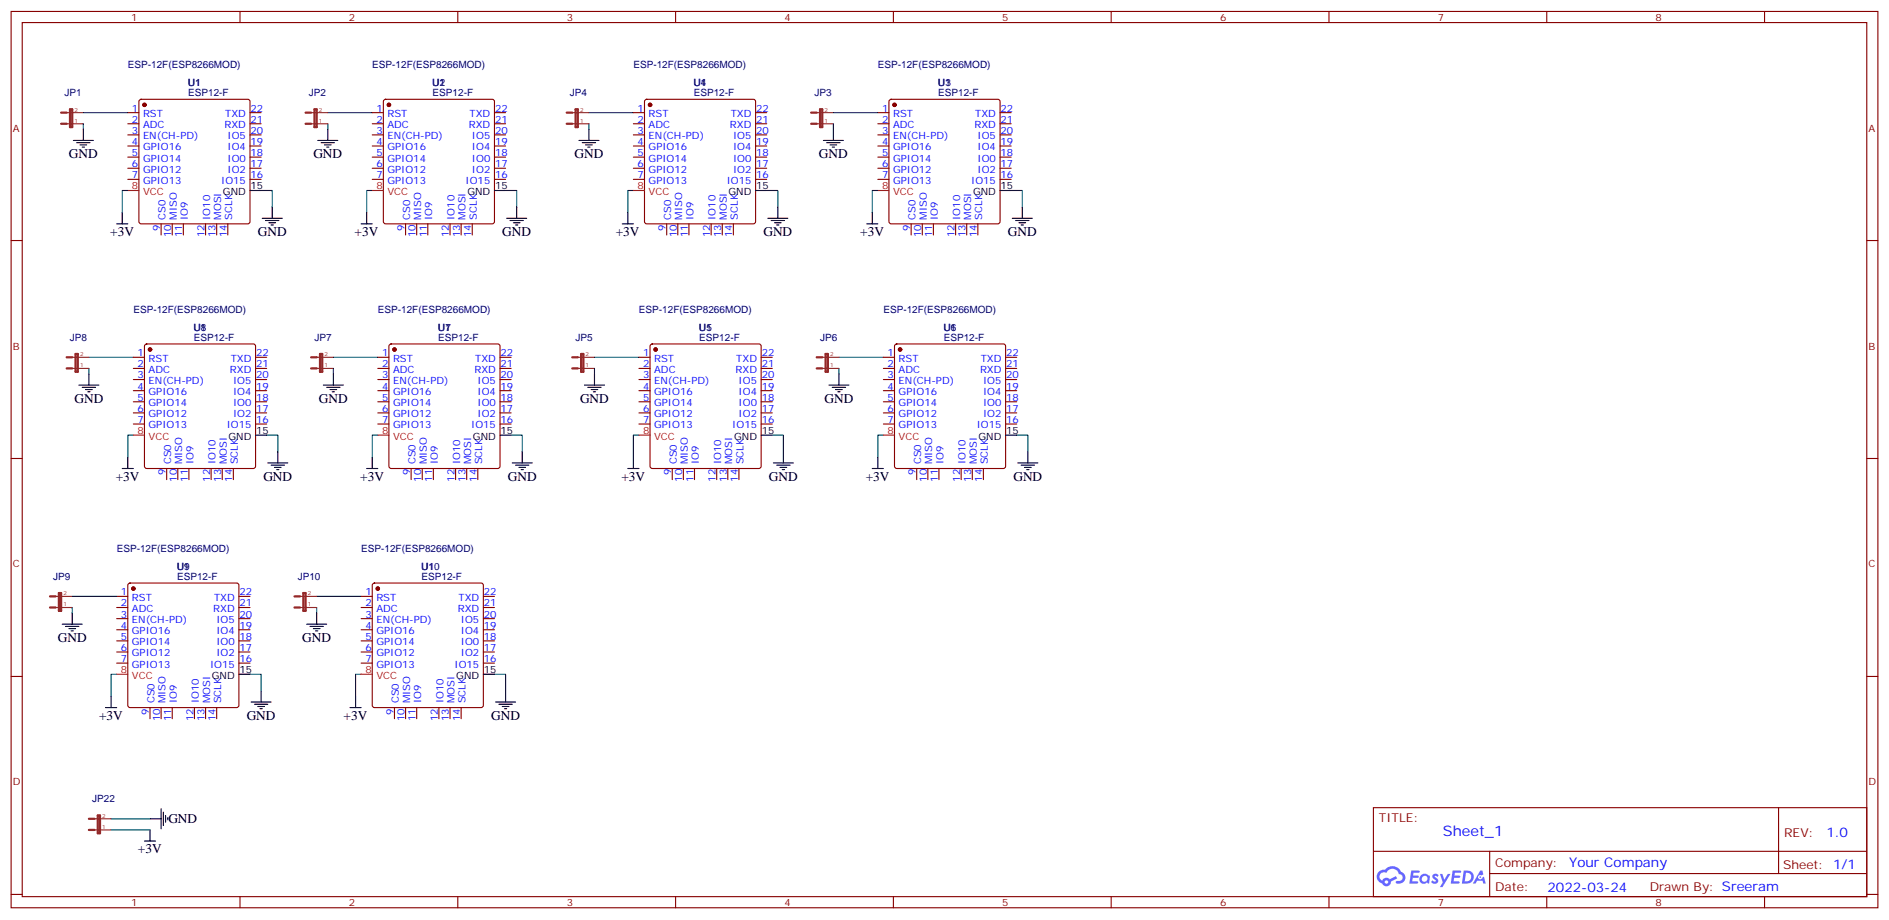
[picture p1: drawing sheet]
<svg xmlns="http://www.w3.org/2000/svg" width="600mm" height="292mm" viewBox="0 0 600 292" stroke-linecap="round" stroke-linejoin="round" font-family="sans-serif">
<g fill="none" stroke="#870000" stroke-width=".35">
<path d="M3.5 3.6h592.7v284.4h-592.7zM7.1 7.2h585.6v277.2h-585.6zM76.2 3.6v3.6M145.3 3.6v3.6M214.5 3.6v3.6M283.6 3.6v3.6M352.8 3.6v3.6M421.9 3.6v3.6M491.1 3.6v3.6M560.2 3.6v3.6M3.5 76.3h3.6M592.7 76.3h3.5"/>
<path d="M3.5 145.5h3.6M592.7 145.5h3.5M3.5 214.6h3.6M592.7 214.6h3.5M436 256.2h156.7v28.2h-156.7zM564.7 256.2v20.9M436.1 270.1h156.4M472.9 277.1h119.6M472.9 270.1v14.1M3.5 283.7h3.6M76.2 284.4v3.6M145.3 284.4v3.6"/>
<path d="M214.5 284.4v3.6M283.6 284.4v3.6M352.8 284.4v3.6M421.9 284.4v3.6M491.1 284.4v3.6M560.2 284.4v3.6M592.7 283.7h3.5"/>
</g>
<g fill="#5487ff">
<path d="M455 277.4a1.22 1.22 0 0 1 1.7 .3l-.3 .5a.47 .47 0 0 0-.4-.4 .47 .47 0 0 0-.5 .2l.2 .3a1.14 1.14 0 0 1 .7 1.7 1.14 1.14 0 0 1-1.9 0l-.2-.2 .5-.5 .7 .4a.29 .29 0 0 0 .4-.3 .29 .29 0 0 0-.3-.3 1.04 1.04 0 0 1-.6-1.7z"/>
<path d="M448 276.2h2.4l.3 .1-.1 .5-1.8 .1-.2 .9h1.6l.3 .3-.4 .4h-1.6l-.1 1.1h1.7l.2 .3-.2 .4h-2.7z"/>
<path d="M461.2 276.2l2.7 .1-.2 .5-1.8 .1-.1 .9h1.5l.3 .3-.4 .4h-1.5l-.2 1.1h1.7l.2 .3-.2 .4h-2.6z"/>
<path d="M469.9 276.2h.7l.3 1.2-.6 .3a.69 .69 0 0 0-1 .3 .69 .69 0 0 0 .5 1 .69 .69 0 0 0 .8-.7l.5-.2 .6 2.2h-.8l-.2-.9h-1.7l-.5 .9h-.9z"/>
<path d="M457.1 277.2h.8l.6 1.9 1.1-1.9h.9l-2.5 4.2h-.9l.9-1.5z"/>
<path d="M464.7 276.2l-.6 4.1h1.4a2.11 2.11 0 0 0 2.4-2.1 2.11 2.11 0 0 0-2.5-2zM465.4 276.9a1.43 1.43 0 0 1 1.7 1.6 1.43 1.43 0 0 1-2.1 1.1z"/>
<path d="M451 277.8a1.54 1.54 0 0 0-.1 2.1 1.54 1.54 0 0 0 2.2 .2l.6 .2 .3-2.3-.6-.3a1.49 1.49 0 0 0-2.4 .1zM451.3 278.8a.95 .95 0 0 1 1.9 0 .95 .95 0 0 1-1.9 0z"/>
<path d="M437.7 276.5a2.18 2.18 0 0 0 1.1 3.7 1.44 1.44 0 0 0 1.6 1 1.44 1.44 0 0 0 1.2-1.5l2-1-.4-.8-2 1a1.47 1.47 0 0 0-2.4 .5 1.39 1.39 0 0 1-.6-2 1.39 1.39 0 0 1 2-.5 2.12 2.12 0 0 1 2.1-1.3 2.12 2.12 0 0 1 1.9 1.7 1.14 1.14 0 0 1 1.1 1.4 1.14 1.14 0 0 1-1.7 .8 .43 .43 0 0 0-.5 .3 .43 .43 0 0 0 .4 .5 1.98 1.98 0 0 0 2.6-1.2 1.98 1.98 0 0 0-1.3-2.5 3.1 3.1 0 0 0-5.2-.7l-.9 .1zM439.6 279.8a.55 .55 0 0 1 1.1 0 .55 .55 0 0 1-1.1 0z"/>
<circle cx="470" cy="278.3" r=".26"/>
</g>
<g fill="#870000" stroke="#870000" stroke-width=".35">
<circle cx="45.9" cy="33.3" r=".53"/>
<circle cx="123.5" cy="33.3" r=".53"/>
<circle cx="284" cy="33.3" r=".53"/>
<circle cx="206.4" cy="33.3" r=".53"/>
<circle cx="208.1" cy="110.9" r=".53"/>
<circle cx="285.7" cy="110.9" r=".53"/>
<circle cx="125.2" cy="110.9" r=".53"/>
<circle cx="47.6" cy="110.9" r=".53"/>
<circle cx="42.3" cy="186.7" r=".53"/>
<circle cx="119.9" cy="186.7" r=".53"/>
</g>
<g fill="none" stroke="#870000" stroke-width=".35">
<path d="M40.6 35.7h3.5M40.6 39.3h3.5M44.3 31.7l.5-.2h33.9l.5 .2 .2 .5v38.1l-.3 .5-.4 .2h-33.9l-.5-.2-.2-.5v-38.1zM79.4 35.7h3.5M79.4 39.3h3.5M118.2 35.7h3.5M118.2 39.3h3.5M121.9 31.7l.5-.2h33.9l.5 .2 .2 .5v38.1l-.2 .5-.5 .2h-33.9l-.5-.2-.2-.5v-38.1zM157 35.7h3.5M157 39.3h3.5M201.1 35.7h3.5M201.1 39.3h3.5"/>
<path d="M204.8 31.7l.5-.2h33.9l.5 .2 .2 .5v38.1l-.2 .5-.5 .2h-33.9l-.5-.2-.2-.5v-38.1zM239.9 35.7h3.5M239.9 39.3h3.5M278.7 35.7h3.5M278.7 39.3h3.5M282.5 31.7l.4-.2h33.9l.5 .2 .2 .5v38.1l-.2 .5-.5 .2h-33.9l-.5-.2-.2-.5v-38.1zM317.5 35.7h3.5M317.5 39.3h3.5M40.6 42.8h3.5M40.6 46.3h3.5M40.6 49.8h3.5M40.6 53.4h3.5"/>
<path d="M40.6 56.9h3.5M79.4 42.8h3.5M79.4 46.3h3.5M79.4 49.8h3.5M79.4 53.4h3.5M79.4 56.9h3.5M118.2 42.8h3.5M118.2 46.3h3.5M118.2 49.8h3.5M118.2 53.4h3.5M118.2 56.9h3.5M157 42.8h3.5"/>
<path d="M157 46.3h3.5M157 49.8h3.5M157 53.4h3.5M157 56.9h3.5M201.1 42.8h3.5M201.1 46.3h3.5M201.1 49.8h3.5M201.1 53.4h3.5M201.1 56.9h3.5M239.9 42.8h3.5M239.9 46.3h3.5M239.9 49.8h3.5"/>
<path d="M239.9 53.4h3.5M239.9 56.9h3.5M278.7 42.8h3.5M278.7 46.3h3.5M278.7 49.8h3.5M278.7 53.4h3.5M278.7 56.9h3.5M317.5 42.8h3.5M317.5 46.3h3.5M317.5 49.8h3.5M317.5 53.4h3.5M317.5 56.9h3.5"/>
<path d="M51.2 71v3.5M54.7 71v3.5M58.2 71v3.5M65.3 71v3.5M68.8 71v3.5M72.3 71v3.5M128.8 71v3.5M132.3 71v3.5M135.8 71v3.5M142.9 71v3.5M146.4 71v3.5M149.9 71v3.5"/>
<path d="M211.7 71v3.5M215.2 71v3.5M218.7 71v3.5M225.8 71v3.5M229.3 71v3.5M232.8 71v3.5M289.3 71v3.5M292.8 71v3.5M296.3 71v3.5M303.4 71v3.5M306.9 71v3.5M310.4 71v3.5"/>
<path d="M42.3 113.3h3.6M42.3 116.9h3.6M46.1 109.3l.5-.2h33.8l.5 .2 .2 .5v38.1l-.2 .5-.5 .2h-33.8l-.5-.2-.2-.5v-38.1zM81.1 113.3h3.6M81.1 116.9h3.6M119.9 113.3h3.6M119.9 116.9h3.6M123.7 109.3l.5-.2h33.8l.5 .2 .2 .5v38.1l-.2 .5-.5 .2h-33.8l-.5-.2-.2-.5v-38.1zM158.7 113.3h3.6M158.7 116.9h3.6M202.8 113.3h3.6M202.8 116.9h3.6"/>
<path d="M206.6 109.3l.5-.2h33.8l.5 .2 .3 .5v38.1l-.3 .5-.5 .2h-33.8l-.5-.2-.2-.5v-38.1zM241.7 113.3h3.5M241.7 116.9h3.5M280.5 113.3h3.5M280.5 116.9h3.5M284.2 109.3l.5-.2h33.9l.5 .2 .2 .5v38.1l-.3 .5-.4 .2h-33.9l-.5-.2-.2-.5v-38.1zM319.3 113.3h3.5M319.3 116.9h3.5M42.3 120.4h3.6M42.3 123.9h3.6M42.3 127.5h3.6M42.3 131h3.6"/>
<path d="M42.3 134.5h3.6M81.1 120.4h3.6M81.1 123.9h3.6M81.1 127.5h3.6M81.1 131h3.6M81.1 134.5h3.6M119.9 120.4h3.6M119.9 123.9h3.6M119.9 127.5h3.6M119.9 131h3.6M119.9 134.5h3.6M158.7 120.4h3.6"/>
<path d="M158.7 123.9h3.6M158.7 127.5h3.6M158.7 131h3.6M158.7 134.5h3.6M202.8 120.4h3.6M202.8 123.9h3.6M202.8 127.5h3.6M202.8 131h3.6M202.8 134.5h3.6M241.7 120.4h3.5M241.7 123.9h3.5M241.7 127.5h3.5"/>
<path d="M241.7 131h3.5M241.7 134.5h3.5M280.5 120.4h3.5M280.5 123.9h3.5M280.5 127.5h3.5M280.5 131h3.5M280.5 134.5h3.5M319.3 120.4h3.5M319.3 123.9h3.5M319.3 127.5h3.5M319.3 131h3.5M319.3 134.5h3.5"/>
<path d="M52.9 148.6v3.6M56.4 148.6v3.6M60 148.6v3.6M67 148.6v3.6M70.6 148.6v3.6M74.1 148.6v3.6M130.5 148.6v3.6M134.1 148.6v3.6M137.6 148.6v3.6M144.6 148.6v3.6M148.2 148.6v3.6M151.7 148.6v3.6"/>
<path d="M213.4 148.6v3.6M217 148.6v3.6M220.5 148.6v3.6M227.5 148.6v3.6M231.1 148.6v3.6M234.6 148.6v3.6M291 148.6v3.6M294.6 148.6v3.6M298.1 148.6v3.6M305.2 148.6v3.6M308.7 148.6v3.6M312.2 148.6v3.6"/>
<path d="M37 189.2h3.6M37 192.7h3.6M37 196.3h3.6M37 199.8h3.6M40.8 185.2l.5-.2h33.8l.5 .2 .2 .5v38.1l-.2 .5-.5 .2h-33.8l-.5-.3-.2-.4v-38.1zM75.8 189.2h3.6M75.8 192.7h3.6M75.8 196.3h3.6M75.8 199.8h3.6M114.7 189.2h3.5M114.7 192.7h3.5M114.7 196.3h3.5"/>
<path d="M114.7 199.8h3.5M118.4 185.2l.5-.2h33.9l.5 .2 .2 .5v38.1l-.3 .5-.4 .2h-33.9l-.5-.3-.2-.4v-38.1zM153.5 189.2h3.5M153.5 192.7h3.5M153.5 196.3h3.5M153.5 199.8h3.5M37 203.3h3.6M37 206.8h3.6M37 210.4h3.6M75.8 203.3h3.6M75.8 206.8h3.6M75.8 210.4h3.6"/>
<path d="M114.7 203.3h3.5M114.7 206.8h3.5M114.7 210.4h3.5M153.5 203.3h3.5M153.5 206.8h3.5M153.5 210.4h3.5M47.6 224.5v3.5M51.2 224.5v3.5M54.7 224.5v3.5M61.7 224.5v3.5M65.3 224.5v3.5M68.8 224.5v3.5"/>
<path d="M125.2 224.5v3.5M128.8 224.5v3.5M132.3 224.5v3.5M139.3 224.5v3.5M142.9 224.5v3.5M146.4 224.5v3.5"/>
</g>
<path d="M40.6 60.4h3.5M118.2 60.4h3.5M201.1 60.4h3.5M278.7 60.4h3.5M42.3 138h3.6M119.9 138h3.6M202.8 138h3.6M280.5 138h3.5M37 213.9h3.6M114.7 213.9h3.5" fill="none" stroke="#f00" stroke-width=".35"/>
<g fill="none" stroke="#000" stroke-width=".35">
<path d="M23.3 44.6h6.3M24.3 45.3h4.3M25.4 46h2.1M26.1 46.7h.7M26.5 41v3.6M100.9 44.6h6.3M102 45.3h4.2M103 46h2.1M103.7 46.7h.7M104.1 41v3.6M183.8 44.6h6.3M184.9 45.3h4.2"/>
<path d="M185.9 46h2.1M186.6 46.7h.7M187 41v3.6M261.4 44.6h6.4M262.5 45.3h4.2M263.5 46h2.1M264.2 46.7h.7M264.6 41v3.6M37 71h3.6M38.8 67.5v3.5M79.4 60.4h3.5M83.3 69.3h6.3"/>
<path d="M84.3 70h4.2M85.4 70.7h2.1M86.1 71.4h.7M86.4 65.7v3.6M114.7 71h3.5M116.4 67.5v3.5M157 60.4h3.5M160.9 69.3h6.3M161.9 70h4.3M163 70.7h2.1M163.7 71.4h.7M164 65.7v3.6"/>
<path d="M197.6 71h3.5M199.3 67.5v3.5M239.9 60.4h3.5M243.8 69.3h6.3M244.8 70h4.3M245.9 70.7h2.1M246.6 71.4h.7M246.9 65.7v3.6M275.2 71h3.5M276.9 67.5v3.5M317.5 60.4h3.5M321.4 69.3h6.3"/>
<path d="M322.4 70h4.3M323.5 70.7h2.1M324.2 71.4h.7M324.6 65.7v3.6M28.2 118.6v3.6M105.8 118.6v3.6M188.7 118.6v3.6M266.3 118.6v3.6M25 122.2h6.4M26.1 122.9h4.2M27.2 123.6h2.1M27.9 124.3h.7"/>
<path d="M81.1 138h3.6M102.7 122.2h6.3M103.7 122.9h4.2M104.8 123.6h2.1M105.5 124.3h.7M158.7 138h3.6M185.6 122.2h6.3M186.6 122.9h4.3M187.7 123.6h2.1M188.4 124.3h.7M241.7 138h3.5M263.2 122.2h6.3"/>
<path d="M264.2 122.9h4.3M265.3 123.6h2.1M266 124.3h.7M319.3 138h3.5M38.8 148.6h3.5M40.6 145.1v3.5M85 146.9h6.4M86.1 147.6h4.2M87.1 148.3h2.2M87.8 149h.7M88.2 143.3v3.6M116.4 148.6h3.5"/>
<path d="M118.2 145.1v3.5M162.6 146.9h6.4M163.7 147.6h4.2M164.7 148.3h2.2M165.5 149h.7M165.8 143.3v3.6M199.3 148.6h3.5M201.1 145.1v3.5M245.5 146.9h6.4M246.6 147.6h4.2M247.6 148.3h2.2M248.4 149h.7"/>
<path d="M248.7 143.3v3.6M276.9 148.6h3.6M278.7 145.1v3.5M323.1 146.9h6.4M324.2 147.6h4.2M325.3 148.3h2.1M326 149h.7M326.3 143.3v3.6M19.8 198h6.3M20.8 198.7h4.2M21.9 199.4h2.1M22.9 194.5v3.5"/>
<path d="M97.4 198h6.3M98.4 198.7h4.3M99.5 199.4h2.1M100.5 194.5v3.5M22.6 200.1h.7M75.8 213.9h3.6M82.9 219.2v3.5M100.2 200.1h.7M153.5 213.9h3.5M160.5 219.2v3.5M33.5 224.5h3.5M35.3 220.9v3.6"/>
<path d="M79.7 222.7h6.4M80.8 223.4h4.2M81.8 224.1h2.2M82.5 224.8h.8M111.1 224.5h3.6M112.9 220.9v3.6M157.3 222.7h6.4M158.4 223.4h4.2M159.5 224.1h2.1M160.2 224.8h.7M47.6 259.8h3.6M51.2 256.6v6.3"/>
<path d="M51.9 257.6v4.3M52.6 258.7v2.1M53.3 259.4v.7M45.9 266.8h3.5M47.6 263.3v3.5"/>
</g>
<g fill="none" stroke="#008700" stroke-width=".35">
<path d="M26.5 35.7h14.1M26.5 39.3v1.7M104.1 35.7h14.1M104.1 39.3v1.7M187 35.7h14.1M187 39.3v1.7M264.6 35.7h14.1M264.6 39.3v1.7M40.6 60.4h-1.8v7.1M82.9 60.4h3.5v5.3M118.2 60.4h-1.8v7.1M160.5 60.4h3.5v5.3"/>
<path d="M201.1 60.4h-1.8v7.1M243.4 60.4h3.5v5.3M278.7 60.4h-1.8v7.1M321 60.4h3.6v5.3M28.2 113.3h14.1M28.2 116.9v1.7M105.8 113.3h14.1M105.8 116.9v1.7M188.7 113.3h14.1M188.7 116.9v1.7M266.3 113.3h14.2M266.3 116.9v1.7"/>
<path d="M42.3 138h-1.7v7.1M84.7 138h3.5v5.3M119.9 138h-1.7v7.1M162.3 138h3.5v5.3M202.8 138h-1.7v7.1M245.2 138h3.5v5.3M280.5 138h-1.8v7.1M322.8 138h3.5v5.3M22.9 189.2h14.1M22.9 192.7v1.8M100.5 189.2h14.2M100.5 192.7v1.8"/>
<path d="M37 213.9h-1.7v7M79.4 213.9h3.5v5.3M114.7 213.9h-1.8v7M157 213.9h3.5v5.3M35.3 259.8h12.3M35.3 263.3h12.3"/>
</g>
<g fill="none" stroke="#8c2424" stroke-width=".35">
<path d="M21.2 39.3h5.3M21.2 35.7h5.3M98.8 39.3h5.3M98.8 35.7h5.3M181.7 39.3h5.3M181.7 35.7h5.3M259.3 39.3h5.3M259.3 35.7h5.3M22.9 116.9h5.3M22.9 113.3h5.3M100.5 116.9h5.3M100.5 113.3h5.3"/>
<path d="M183.4 116.9h5.3M183.4 113.3h5.3M261.1 116.9h5.2M261.1 113.3h5.2M17.6 192.7h5.3M17.6 189.2h5.3M95.2 192.7h5.3M95.2 189.2h5.3M30 259.8h5.3M30 263.3h5.3"/>
</g>
<g fill="none" stroke="#8c2424" stroke-width=".71">
<path d="M19.4 39.3h1.8M19.4 35.7h1.8M22.2 34.7h.7v5.6h-.7zM97 39.3h1.8M97 35.7h1.8M99.8 34.7h.7v5.6h-.7zM179.9 39.3h1.8M179.9 35.7h1.8M182.7 34.7h.7v5.6h-.7zM257.5 39.3h1.8M257.5 35.7h1.8M260.3 34.7h.8v5.6h-.8z"/>
<path d="M21.2 116.9h1.7M21.2 113.3h1.7M24 112.3h.7v5.6h-.7zM98.8 116.9h1.7M98.8 113.3h1.7M101.6 112.3h.7v5.6h-.7zM181.7 116.9h1.7M181.7 113.3h1.7M184.5 112.3h.7v5.6h-.7zM259.3 116.9h1.8M259.3 113.3h1.8M262.1 112.3h.7v5.6h-.7z"/>
<path d="M15.9 192.7h1.7M15.9 189.2h1.7M18.7 188.1h.7v5.7h-.7zM93.5 192.7h1.7M93.5 189.2h1.7M96.3 188.1h.7v5.7h-.7zM28.2 259.8h1.8M31 258.7h.7v5.6h-.7zM28.2 263.3h1.8"/>
</g>
<text font-size="4.6" fill="#00f" x="458.1" y="265.3">Sheet_1</text>
<g font-size="4.2">
<text x="21.9" y="50.2">GND</text>
<text x="99.5" y="50.2">GND</text>
<text x="182.4" y="50.2">GND</text>
<text x="260" y="50.2">GND</text>
<text x="35" y="75">+3V</text>
<text x="81.8" y="74.9">GND</text>
<text x="112.6" y="75">+3V</text>
<text x="159.5" y="74.9">GND</text>
<text x="195.5" y="75">+3V</text>
<text x="242.4" y="74.9">GND</text>
<text x="273.1" y="75">+3V</text>
<text x="320" y="74.9">GND</text>
<text x="23.6" y="127.8">GND</text>
<text x="101.2" y="127.8">GND</text>
<text x="184.1" y="127.8">GND</text>
<text x="261.8" y="127.8">GND</text>
<text x="36.7" y="152.6">+3V</text>
<text x="83.6" y="152.5">GND</text>
<text x="114.4" y="152.6">+3V</text>
<text x="161.2" y="152.5">GND</text>
<text x="197.3" y="152.6">+3V</text>
<text x="244.1" y="152.5">GND</text>
<text x="274.9" y="152.6">+3V</text>
<text x="321.7" y="152.5">GND</text>
<text x="18.3" y="203.7">GND</text>
<text x="96" y="203.7">GND</text>
<text x="31.5" y="228.4">+3V</text>
<text x="78.3" y="228.4">GND</text>
<text x="109.1" y="228.4">+3V</text>
<text x="155.9" y="228.4">GND</text>
<text x="53.4" y="261.2">GND</text>
<text x="43.8" y="270.7">+3V</text>
</g>
<g font-size="4.2" fill="#00f">
<text x="579.8" y="265.5">1.0</text>
<text x="498.2" y="275">Your Company</text>
<text x="491.3" y="282.9">2022-03-24</text>
</g>
<g font-size="3.9" fill="#800">
<text x="437.8" y="260.8">TITLE:</text>
<text x="566.4" y="265.5">REV:</text>
<text x="474.7" y="275">Company:</text>
<text x="566.1" y="275.6">Sheet: 1/1</text>
<text x="474.7" y="282.7">Date:</text>
<text x="523.7" y="282.8">Drawn By: Sreeram</text>
</g>
<g font-size="3.2" fill="#800">
<text x="41.6" y="6.6">1</text>
<text x="110.8" y="6.6">2</text>
<text x="179.9" y="6.6">3</text>
<text x="249.1" y="6.6">4</text>
<text x="318.2" y="6.6">5</text>
<text x="387.3" y="6.6">6</text>
<text x="456.5" y="6.6">7</text>
<text x="525.6" y="6.6">8</text>
<text x="4.1" y="41.7">A</text>
<text x="593.2" y="41.7">A</text>
<text x="4.1" y="110.9">B</text>
<text x="593.2" y="110.9">B</text>
<text x="4.1" y="180">C</text>
<text x="593.2" y="180">C</text>
<text x="4.1" y="249.2">D</text>
<text x="593.2" y="249.2">D</text>
<text x="41.6" y="287.4">1</text>
<text x="110.8" y="287.4">2</text>
<text x="179.9" y="287.4">3</text>
<text x="249.1" y="287.4">4</text>
<text x="318.2" y="287.4">5</text>
<text x="387.3" y="287.4">6</text>
<text x="456.5" y="287.4">7</text>
<text x="525.6" y="287.4">8</text>
</g>
<g font-size="3.2" fill="#000080">
<text x="40.6" y="21.6">ESP-12F(ESP8266MOD)</text>
<text x="118.2" y="21.6">ESP-12F(ESP8266MOD)</text>
<text x="201.1" y="21.6">ESP-12F(ESP8266MOD)</text>
<text x="278.7" y="21.6">ESP-12F(ESP8266MOD)</text>
<text x="59.7" y="27.3">U1</text>
<text x="137.2" y="27.3">U1</text>
<text x="137.3" y="27.3">U2</text>
<text x="220.1" y="27.3">U1</text>
<text x="220.2" y="27.3">U4</text>
<text x="297.8" y="27.3">U1</text>
<text x="297.9" y="27.3">U3</text>
<text x="20.4" y="30.5">JP1</text>
<text x="59.7" y="30.4">ESP12-F</text>
<text x="98.1" y="30.5">JP2</text>
<text x="137.3" y="30.4">ESP12-F</text>
<text x="181" y="30.5">JP4</text>
<text x="220.2" y="30.4">ESP12-F</text>
<text x="258.6" y="30.5">JP3</text>
<text x="297.9" y="30.4">ESP12-F</text>
<text x="42.3" y="99.2">ESP-12F(ESP8266MOD)</text>
<text x="119.9" y="99.2">ESP-12F(ESP8266MOD)</text>
<text x="202.8" y="99.2">ESP-12F(ESP8266MOD)</text>
<text x="280.5" y="99.2">ESP-12F(ESP8266MOD)</text>
<text x="61.4" y="104.9">U1</text>
<text x="61.5" y="104.9">U8</text>
<text x="139" y="104.9">U1</text>
<text x="139.1" y="104.9">U7</text>
<text x="221.9" y="104.9">U1</text>
<text x="222" y="104.9">U5</text>
<text x="299.5" y="104.9">U1</text>
<text x="299.6" y="104.9">U6</text>
<text x="22.2" y="108.1">JP8</text>
<text x="61.5" y="108.1">ESP12-F</text>
<text x="99.8" y="108.1">JP7</text>
<text x="139.1" y="108.1">ESP12-F</text>
<text x="182.7" y="108.1">JP5</text>
<text x="222" y="108.1">ESP12-F</text>
<text x="260.3" y="108.1">JP6</text>
<text x="299.6" y="108.1">ESP12-F</text>
<text x="37" y="175.1">ESP-12F(ESP8266MOD)</text>
<text x="114.7" y="175.1">ESP-12F(ESP8266MOD)</text>
<text x="16.9" y="184">JP9</text>
<text x="56.1" y="180.7">U1</text>
<text x="56.2" y="183.9">ESP12-F</text>
<text x="56.2" y="180.7">U9</text>
<text x="94.5" y="184">JP10</text>
<text x="133.7" y="180.7">U1</text>
<text x="133.8" y="183.9">ESP12-F</text>
<text x="133.8" y="180.7">U10</text>
<text x="29.3" y="254.5">JP22</text>
</g>
<g font-size="3.2" fill="#00f">
<text x="41.9" y="35.4">1</text>
<text x="79.6" y="35.4">22</text>
<text x="119.5" y="35.4">1</text>
<text x="157.2" y="35.4">22</text>
<text x="202.4" y="35.4">1</text>
<text x="240.1" y="35.4">22</text>
<text x="280" y="35.4">1</text>
<text x="317.7" y="35.4">22</text>
<text x="41.9" y="38.9">2</text>
<text x="45.4" y="37.1">RST</text>
<text x="45.4" y="40.7">ADC</text>
<text x="71.2" y="40.7">RXD</text>
<text x="71.5" y="37.1">TXD</text>
<text x="79.6" y="38.9">21</text>
<text x="119.5" y="38.9">2</text>
<text x="123" y="37.1">RST</text>
<text x="123" y="40.7">ADC</text>
<text x="148.9" y="40.7">RXD</text>
<text x="149.1" y="37.1">TXD</text>
<text x="157.2" y="38.9">21</text>
<text x="202.4" y="38.9">2</text>
<text x="205.9" y="37.1">RST</text>
<text x="205.9" y="40.7">ADC</text>
<text x="231.8" y="40.7">RXD</text>
<text x="232" y="37.1">TXD</text>
<text x="240.1" y="38.9">21</text>
<text x="280" y="38.9">2</text>
<text x="283.5" y="37.1">RST</text>
<text x="283.5" y="40.7">ADC</text>
<text x="309.4" y="40.7">RXD</text>
<text x="309.6" y="37.1">TXD</text>
<text x="317.7" y="38.9">21</text>
<text x="41.9" y="42.4">3</text>
<text x="41.9" y="46">4</text>
<text x="45.4" y="44.2">EN(CH-PD)</text>
<text x="45.4" y="47.7">GPIO16</text>
<text x="72.2" y="47.7">IO4</text>
<text x="72.2" y="44.2">IO5</text>
<text x="79.6" y="46">19</text>
<text x="79.6" y="42.4">20</text>
<text x="119.5" y="42.4">3</text>
<text x="119.5" y="46">4</text>
<text x="123" y="44.2">EN(CH-PD)</text>
<text x="123" y="47.7">GPIO16</text>
<text x="149.8" y="47.7">IO4</text>
<text x="149.8" y="44.2">IO5</text>
<text x="157.2" y="46">19</text>
<text x="157.2" y="42.4">20</text>
<text x="202.4" y="42.4">3</text>
<text x="202.4" y="46">4</text>
<text x="205.9" y="44.2">EN(CH-PD)</text>
<text x="205.9" y="47.7">GPIO16</text>
<text x="232.7" y="47.7">IO4</text>
<text x="232.7" y="44.2">IO5</text>
<text x="240.1" y="46">19</text>
<text x="240.1" y="42.4">20</text>
<text x="280" y="42.4">3</text>
<text x="280" y="46">4</text>
<text x="283.5" y="44.2">EN(CH-PD)</text>
<text x="283.5" y="47.7">GPIO16</text>
<text x="310.3" y="47.7">IO4</text>
<text x="310.3" y="44.2">IO5</text>
<text x="317.7" y="46">19</text>
<text x="317.7" y="42.4">20</text>
<text x="41.9" y="49.5">5</text>
<text x="41.9" y="53">6</text>
<text x="45.4" y="51.3">GPIO14</text>
<text x="72.2" y="51.3">IO0</text>
<text x="79.6" y="53">17</text>
<text x="79.6" y="49.5">18</text>
<text x="119.5" y="49.5">5</text>
<text x="119.5" y="53">6</text>
<text x="123" y="51.3">GPIO14</text>
<text x="149.8" y="51.3">IO0</text>
<text x="157.2" y="53">17</text>
<text x="157.2" y="49.5">18</text>
<text x="202.4" y="49.5">5</text>
<text x="202.4" y="53">6</text>
<text x="205.9" y="51.3">GPIO14</text>
<text x="232.7" y="51.3">IO0</text>
<text x="240.1" y="53">17</text>
<text x="240.1" y="49.5">18</text>
<text x="280" y="49.5">5</text>
<text x="280" y="53">6</text>
<text x="283.5" y="51.3">GPIO14</text>
<text x="310.3" y="51.3">IO0</text>
<text x="317.7" y="53">17</text>
<text x="317.7" y="49.5">18</text>
<text x="41.9" y="56.6">7</text>
<text x="45.4" y="54.8">GPIO12</text>
<text x="45.4" y="58.3">GPIO13</text>
<text x="70.2" y="58.3">IO15</text>
<text x="72.2" y="54.8">IO2</text>
<text x="79.6" y="56.6">16</text>
<text x="119.5" y="56.6">7</text>
<text x="123" y="54.8">GPIO12</text>
<text x="123" y="58.3">GPIO13</text>
<text x="147.8" y="58.3">IO15</text>
<text x="149.8" y="54.8">IO2</text>
<text x="157.2" y="56.6">16</text>
<text x="202.4" y="56.6">7</text>
<text x="205.9" y="54.8">GPIO12</text>
<text x="205.9" y="58.3">GPIO13</text>
<text x="230.7" y="58.3">IO15</text>
<text x="232.7" y="54.8">IO2</text>
<text x="240.1" y="56.6">16</text>
<text x="280" y="56.6">7</text>
<text x="283.5" y="54.8">GPIO12</text>
<text x="283.5" y="58.3">GPIO13</text>
<text x="308.3" y="58.3">IO15</text>
<text x="310.3" y="54.8">IO2</text>
<text x="317.7" y="56.6">16</text>
<text x="52.6" y="69.7" transform="rotate(-90 52.6 69.7)">CS0</text>
<text x="56.1" y="69.7" transform="rotate(-90 56.1 69.7)">MISO</text>
<text x="59.6" y="69.7" transform="rotate(-90 59.6 69.7)">IO9</text>
<text x="66.7" y="69.7" transform="rotate(-90 66.7 69.7)">IO10</text>
<text x="70.2" y="69.7" transform="rotate(-90 70.2 69.7)">MOSI</text>
<text x="73.7" y="69.7" transform="rotate(-90 73.7 69.7)">SCLK</text>
<text x="130.2" y="69.7" transform="rotate(-90 130.2 69.7)">CS0</text>
<text x="133.7" y="69.7" transform="rotate(-90 133.7 69.7)">MISO</text>
<text x="137.2" y="69.7" transform="rotate(-90 137.2 69.7)">IO9</text>
<text x="144.3" y="69.7" transform="rotate(-90 144.3 69.7)">IO10</text>
<text x="147.8" y="69.7" transform="rotate(-90 147.8 69.7)">MOSI</text>
<text x="151.3" y="69.7" transform="rotate(-90 151.3 69.7)">SCLK</text>
<text x="213.1" y="69.7" transform="rotate(-90 213.1 69.7)">CS0</text>
<text x="216.6" y="69.7" transform="rotate(-90 216.6 69.7)">MISO</text>
<text x="220.1" y="69.7" transform="rotate(-90 220.1 69.7)">IO9</text>
<text x="227.2" y="69.7" transform="rotate(-90 227.2 69.7)">IO10</text>
<text x="230.7" y="69.7" transform="rotate(-90 230.7 69.7)">MOSI</text>
<text x="234.2" y="69.7" transform="rotate(-90 234.2 69.7)">SCLK</text>
<text x="290.7" y="69.7" transform="rotate(-90 290.7 69.7)">CS0</text>
<text x="294.2" y="69.7" transform="rotate(-90 294.2 69.7)">MISO</text>
<text x="297.7" y="69.7" transform="rotate(-90 297.7 69.7)">IO9</text>
<text x="304.8" y="69.7" transform="rotate(-90 304.8 69.7)">IO10</text>
<text x="308.3" y="69.7" transform="rotate(-90 308.3 69.7)">MOSI</text>
<text x="311.9" y="69.7" transform="rotate(-90 311.9 69.7)">SCLK</text>
<text x="50.8" y="73.2" transform="rotate(-90 50.8 73.2)">9</text>
<text x="54.3" y="75.2" transform="rotate(-90 54.3 75.2)">10</text>
<text x="57.9" y="75.2" transform="rotate(-90 57.9 75.2)">11</text>
<text x="64.9" y="75.2" transform="rotate(-90 64.9 75.2)">12</text>
<text x="68.4" y="75.2" transform="rotate(-90 68.4 75.2)">13</text>
<text x="72" y="75.2" transform="rotate(-90 72 75.2)">14</text>
<text x="128.4" y="73.2" transform="rotate(-90 128.4 73.2)">9</text>
<text x="131.9" y="75.2" transform="rotate(-90 131.9 75.2)">10</text>
<text x="135.5" y="75.2" transform="rotate(-90 135.5 75.2)">11</text>
<text x="142.5" y="75.2" transform="rotate(-90 142.5 75.2)">12</text>
<text x="146" y="75.2" transform="rotate(-90 146 75.2)">13</text>
<text x="149.6" y="75.2" transform="rotate(-90 149.6 75.2)">14</text>
<text x="211.3" y="73.2" transform="rotate(-90 211.3 73.2)">9</text>
<text x="214.8" y="75.2" transform="rotate(-90 214.8 75.2)">10</text>
<text x="218.4" y="75.2" transform="rotate(-90 218.4 75.2)">11</text>
<text x="225.4" y="75.2" transform="rotate(-90 225.4 75.2)">12</text>
<text x="229" y="75.2" transform="rotate(-90 229 75.2)">13</text>
<text x="232.5" y="75.2" transform="rotate(-90 232.5 75.2)">14</text>
<text x="288.9" y="73.2" transform="rotate(-90 288.9 73.2)">9</text>
<text x="292.5" y="75.2" transform="rotate(-90 292.5 75.2)">10</text>
<text x="296" y="75.2" transform="rotate(-90 296 75.2)">11</text>
<text x="303" y="75.2" transform="rotate(-90 303 75.2)">12</text>
<text x="306.6" y="75.2" transform="rotate(-90 306.6 75.2)">13</text>
<text x="310.1" y="75.2" transform="rotate(-90 310.1 75.2)">14</text>
<text x="43.7" y="113">1</text>
<text x="81.3" y="113">22</text>
<text x="121.3" y="113">1</text>
<text x="158.9" y="113">22</text>
<text x="204.2" y="113">1</text>
<text x="241.8" y="113">22</text>
<text x="281.8" y="113">1</text>
<text x="319.4" y="113">22</text>
<text x="43.7" y="116.5">2</text>
<text x="47.2" y="114.8">RST</text>
<text x="47.2" y="118.3">ADC</text>
<text x="73" y="118.3">RXD</text>
<text x="73.3" y="114.8">TXD</text>
<text x="81.3" y="116.5">21</text>
<text x="121.3" y="116.5">2</text>
<text x="124.8" y="114.8">RST</text>
<text x="124.8" y="118.3">ADC</text>
<text x="150.6" y="118.3">RXD</text>
<text x="150.9" y="114.8">TXD</text>
<text x="158.9" y="116.5">21</text>
<text x="204.2" y="116.5">2</text>
<text x="207.7" y="114.8">RST</text>
<text x="207.7" y="118.3">ADC</text>
<text x="233.5" y="118.3">RXD</text>
<text x="233.8" y="114.8">TXD</text>
<text x="241.8" y="116.5">21</text>
<text x="281.8" y="116.5">2</text>
<text x="285.3" y="114.8">RST</text>
<text x="285.3" y="118.3">ADC</text>
<text x="311.1" y="118.3">RXD</text>
<text x="311.4" y="114.8">TXD</text>
<text x="319.4" y="116.5">21</text>
<text x="43.7" y="120.1">3</text>
<text x="43.7" y="123.6">4</text>
<text x="47.2" y="121.8">EN(CH-PD)</text>
<text x="47.2" y="125.3">GPIO16</text>
<text x="74" y="125.3">IO4</text>
<text x="74" y="121.8">IO5</text>
<text x="81.3" y="123.6">19</text>
<text x="81.3" y="120.1">20</text>
<text x="121.3" y="120.1">3</text>
<text x="121.3" y="123.6">4</text>
<text x="124.8" y="121.8">EN(CH-PD)</text>
<text x="124.8" y="125.3">GPIO16</text>
<text x="151.6" y="125.3">IO4</text>
<text x="151.6" y="121.8">IO5</text>
<text x="158.9" y="123.6">19</text>
<text x="158.9" y="120.1">20</text>
<text x="204.2" y="120.1">3</text>
<text x="204.2" y="123.6">4</text>
<text x="207.7" y="121.8">EN(CH-PD)</text>
<text x="207.7" y="125.3">GPIO16</text>
<text x="234.5" y="125.3">IO4</text>
<text x="234.5" y="121.8">IO5</text>
<text x="241.8" y="123.6">19</text>
<text x="241.8" y="120.1">20</text>
<text x="281.8" y="120.1">3</text>
<text x="281.8" y="123.6">4</text>
<text x="285.3" y="121.8">EN(CH-PD)</text>
<text x="285.3" y="125.3">GPIO16</text>
<text x="312.1" y="125.3">IO4</text>
<text x="312.1" y="121.8">IO5</text>
<text x="319.4" y="123.6">19</text>
<text x="319.4" y="120.1">20</text>
<text x="43.7" y="127.1">5</text>
<text x="43.7" y="130.6">6</text>
<text x="47.2" y="128.9">GPIO14</text>
<text x="74" y="128.9">IO0</text>
<text x="81.3" y="130.6">17</text>
<text x="81.3" y="127.1">18</text>
<text x="121.3" y="127.1">5</text>
<text x="121.3" y="130.6">6</text>
<text x="124.8" y="128.9">GPIO14</text>
<text x="151.6" y="128.9">IO0</text>
<text x="158.9" y="130.6">17</text>
<text x="158.9" y="127.1">18</text>
<text x="204.2" y="127.1">5</text>
<text x="204.2" y="130.6">6</text>
<text x="207.7" y="128.9">GPIO14</text>
<text x="234.5" y="128.9">IO0</text>
<text x="241.8" y="130.6">17</text>
<text x="241.8" y="127.1">18</text>
<text x="281.8" y="127.1">5</text>
<text x="281.8" y="130.6">6</text>
<text x="285.3" y="128.9">GPIO14</text>
<text x="312.1" y="128.9">IO0</text>
<text x="319.4" y="130.6">17</text>
<text x="319.4" y="127.1">18</text>
<text x="43.7" y="134.2">7</text>
<text x="47.2" y="132.4">GPIO12</text>
<text x="47.2" y="135.9">GPIO13</text>
<text x="72" y="135.9">IO15</text>
<text x="74" y="132.4">IO2</text>
<text x="81.3" y="134.2">16</text>
<text x="121.3" y="134.2">7</text>
<text x="124.8" y="132.4">GPIO12</text>
<text x="124.8" y="135.9">GPIO13</text>
<text x="149.6" y="135.9">IO15</text>
<text x="151.6" y="132.4">IO2</text>
<text x="158.9" y="134.2">16</text>
<text x="204.2" y="134.2">7</text>
<text x="207.7" y="132.4">GPIO12</text>
<text x="207.7" y="135.9">GPIO13</text>
<text x="232.5" y="135.9">IO15</text>
<text x="234.5" y="132.4">IO2</text>
<text x="241.8" y="134.2">16</text>
<text x="281.8" y="134.2">7</text>
<text x="285.3" y="132.4">GPIO12</text>
<text x="285.3" y="135.9">GPIO13</text>
<text x="310.1" y="135.9">IO15</text>
<text x="312.1" y="132.4">IO2</text>
<text x="319.4" y="134.2">16</text>
<text x="54.3" y="147.3" transform="rotate(-90 54.3 147.3)">CS0</text>
<text x="57.9" y="147.3" transform="rotate(-90 57.9 147.3)">MISO</text>
<text x="61.4" y="147.3" transform="rotate(-90 61.4 147.3)">IO9</text>
<text x="68.4" y="147.3" transform="rotate(-90 68.4 147.3)">IO10</text>
<text x="72" y="147.3" transform="rotate(-90 72 147.3)">MOSI</text>
<text x="75.5" y="147.3" transform="rotate(-90 75.5 147.3)">SCLK</text>
<text x="131.9" y="147.3" transform="rotate(-90 131.9 147.3)">CS0</text>
<text x="135.5" y="147.3" transform="rotate(-90 135.5 147.3)">MISO</text>
<text x="139" y="147.3" transform="rotate(-90 139 147.3)">IO9</text>
<text x="146" y="147.3" transform="rotate(-90 146 147.3)">IO10</text>
<text x="149.6" y="147.3" transform="rotate(-90 149.6 147.3)">MOSI</text>
<text x="153.1" y="147.3" transform="rotate(-90 153.1 147.3)">SCLK</text>
<text x="214.8" y="147.3" transform="rotate(-90 214.8 147.3)">CS0</text>
<text x="218.4" y="147.3" transform="rotate(-90 218.4 147.3)">MISO</text>
<text x="221.9" y="147.3" transform="rotate(-90 221.9 147.3)">IO9</text>
<text x="229" y="147.3" transform="rotate(-90 229 147.3)">IO10</text>
<text x="232.5" y="147.3" transform="rotate(-90 232.5 147.3)">MOSI</text>
<text x="236" y="147.3" transform="rotate(-90 236 147.3)">SCLK</text>
<text x="292.5" y="147.3" transform="rotate(-90 292.5 147.3)">CS0</text>
<text x="296" y="147.3" transform="rotate(-90 296 147.3)">MISO</text>
<text x="299.5" y="147.3" transform="rotate(-90 299.5 147.3)">IO9</text>
<text x="306.6" y="147.3" transform="rotate(-90 306.6 147.3)">IO10</text>
<text x="310.1" y="147.3" transform="rotate(-90 310.1 147.3)">MOSI</text>
<text x="313.6" y="147.3" transform="rotate(-90 313.6 147.3)">SCLK</text>
<text x="52.6" y="150.8" transform="rotate(-90 52.6 150.8)">9</text>
<text x="56.1" y="152.8" transform="rotate(-90 56.1 152.8)">10</text>
<text x="59.6" y="152.8" transform="rotate(-90 59.6 152.8)">11</text>
<text x="66.7" y="152.8" transform="rotate(-90 66.7 152.8)">12</text>
<text x="70.2" y="152.8" transform="rotate(-90 70.2 152.8)">13</text>
<text x="73.7" y="152.8" transform="rotate(-90 73.7 152.8)">14</text>
<text x="130.2" y="150.8" transform="rotate(-90 130.2 150.8)">9</text>
<text x="133.7" y="152.8" transform="rotate(-90 133.7 152.8)">10</text>
<text x="137.2" y="152.8" transform="rotate(-90 137.2 152.8)">11</text>
<text x="144.3" y="152.8" transform="rotate(-90 144.3 152.8)">12</text>
<text x="147.8" y="152.8" transform="rotate(-90 147.8 152.8)">13</text>
<text x="151.3" y="152.8" transform="rotate(-90 151.3 152.8)">14</text>
<text x="213.1" y="150.8" transform="rotate(-90 213.1 150.8)">9</text>
<text x="216.6" y="152.8" transform="rotate(-90 216.6 152.8)">10</text>
<text x="220.1" y="152.8" transform="rotate(-90 220.1 152.8)">11</text>
<text x="227.2" y="152.8" transform="rotate(-90 227.2 152.8)">12</text>
<text x="230.7" y="152.8" transform="rotate(-90 230.7 152.8)">13</text>
<text x="234.2" y="152.8" transform="rotate(-90 234.2 152.8)">14</text>
<text x="290.7" y="150.8" transform="rotate(-90 290.7 150.8)">9</text>
<text x="294.2" y="152.8" transform="rotate(-90 294.2 152.8)">10</text>
<text x="297.7" y="152.8" transform="rotate(-90 297.7 152.8)">11</text>
<text x="304.8" y="152.8" transform="rotate(-90 304.8 152.8)">12</text>
<text x="308.3" y="152.8" transform="rotate(-90 308.3 152.8)">13</text>
<text x="311.9" y="152.8" transform="rotate(-90 311.9 152.8)">14</text>
<text x="38.4" y="188.8">1</text>
<text x="41.9" y="190.6">RST</text>
<text x="68" y="190.6">TXD</text>
<text x="76" y="188.8">22</text>
<text x="116" y="188.8">1</text>
<text x="119.5" y="190.6">RST</text>
<text x="145.6" y="190.6">TXD</text>
<text x="153.6" y="188.8">22</text>
<text x="38.4" y="192.4">2</text>
<text x="38.4" y="195.9">3</text>
<text x="41.9" y="194.1">ADC</text>
<text x="41.9" y="197.7">EN(CH-PD)</text>
<text x="67.7" y="194.1">RXD</text>
<text x="68.7" y="197.7">IO5</text>
<text x="76" y="195.9">20</text>
<text x="76" y="192.4">21</text>
<text x="116" y="192.4">2</text>
<text x="116" y="195.9">3</text>
<text x="119.5" y="194.1">ADC</text>
<text x="119.5" y="197.7">EN(CH-PD)</text>
<text x="145.3" y="194.1">RXD</text>
<text x="146.3" y="197.7">IO5</text>
<text x="153.6" y="195.9">20</text>
<text x="153.6" y="192.4">21</text>
<text x="38.4" y="199.4">4</text>
<text x="38.4" y="203">5</text>
<text x="41.9" y="201.2">GPIO16</text>
<text x="68.7" y="201.2">IO4</text>
<text x="76" y="203">18</text>
<text x="76" y="199.4">19</text>
<text x="116" y="199.4">4</text>
<text x="116" y="203">5</text>
<text x="119.5" y="201.2">GPIO16</text>
<text x="146.3" y="201.2">IO4</text>
<text x="153.6" y="203">18</text>
<text x="153.6" y="199.4">19</text>
<text x="38.4" y="206.5">6</text>
<text x="41.9" y="204.7">GPIO14</text>
<text x="41.9" y="208.2">GPIO12</text>
<text x="68.7" y="208.2">IO2</text>
<text x="68.7" y="204.7">IO0</text>
<text x="76" y="206.5">17</text>
<text x="116" y="206.5">6</text>
<text x="119.5" y="204.7">GPIO14</text>
<text x="119.5" y="208.2">GPIO12</text>
<text x="146.3" y="208.2">IO2</text>
<text x="146.3" y="204.7">IO0</text>
<text x="153.6" y="206.5">17</text>
<text x="38.4" y="210">7</text>
<text x="41.9" y="211.8">GPIO13</text>
<text x="66.7" y="211.8">IO15</text>
<text x="76" y="210">16</text>
<text x="116" y="210">7</text>
<text x="119.5" y="211.8">GPIO13</text>
<text x="144.3" y="211.8">IO15</text>
<text x="153.6" y="210">16</text>
<text x="47.3" y="226.7" transform="rotate(-90 47.3 226.7)">9</text>
<text x="49" y="223.2" transform="rotate(-90 49 223.2)">CS0</text>
<text x="52.6" y="223.2" transform="rotate(-90 52.6 223.2)">MISO</text>
<text x="56.1" y="223.2" transform="rotate(-90 56.1 223.2)">IO9</text>
<text x="63.1" y="223.2" transform="rotate(-90 63.1 223.2)">IO10</text>
<text x="66.7" y="223.2" transform="rotate(-90 66.7 223.2)">MOSI</text>
<text x="70.2" y="223.2" transform="rotate(-90 70.2 223.2)">SCLK</text>
<text x="124.9" y="226.7" transform="rotate(-90 124.9 226.7)">9</text>
<text x="126.6" y="223.2" transform="rotate(-90 126.6 223.2)">CS0</text>
<text x="130.2" y="223.2" transform="rotate(-90 130.2 223.2)">MISO</text>
<text x="133.7" y="223.2" transform="rotate(-90 133.7 223.2)">IO9</text>
<text x="140.8" y="223.2" transform="rotate(-90 140.8 223.2)">IO10</text>
<text x="144.3" y="223.2" transform="rotate(-90 144.3 223.2)">MOSI</text>
<text x="147.8" y="223.2" transform="rotate(-90 147.8 223.2)">SCLK</text>
<text x="50.8" y="228.7" transform="rotate(-90 50.8 228.7)">10</text>
<text x="54.3" y="228.7" transform="rotate(-90 54.3 228.7)">11</text>
<text x="61.4" y="228.7" transform="rotate(-90 61.4 228.7)">12</text>
<text x="64.9" y="228.7" transform="rotate(-90 64.9 228.7)">13</text>
<text x="68.4" y="228.7" transform="rotate(-90 68.4 228.7)">14</text>
<text x="128.4" y="228.7" transform="rotate(-90 128.4 228.7)">10</text>
<text x="131.9" y="228.7" transform="rotate(-90 131.9 228.7)">11</text>
<text x="139" y="228.7" transform="rotate(-90 139 228.7)">12</text>
<text x="142.5" y="228.7" transform="rotate(-90 142.5 228.7)">13</text>
<text x="146" y="228.7" transform="rotate(-90 146 228.7)">14</text>
</g>
<g font-size="3.2" fill="#f00">
<text x="41.9" y="60.1">8</text>
<text x="45.4" y="61.8">VCC</text>
<text x="119.5" y="60.1">8</text>
<text x="123" y="61.8">VCC</text>
<text x="202.4" y="60.1">8</text>
<text x="205.9" y="61.8">VCC</text>
<text x="280" y="60.1">8</text>
<text x="283.5" y="61.8">VCC</text>
<text x="43.7" y="137.7">8</text>
<text x="121.3" y="137.7">8</text>
<text x="204.2" y="137.7">8</text>
<text x="281.8" y="137.7">8</text>
<text x="47.2" y="139.5">VCC</text>
<text x="124.8" y="139.5">VCC</text>
<text x="207.7" y="139.5">VCC</text>
<text x="285.3" y="139.5">VCC</text>
<text x="38.4" y="213.5">8</text>
<text x="41.9" y="215.3">VCC</text>
<text x="116" y="213.5">8</text>
<text x="119.5" y="215.3">VCC</text>
</g>
<g font-size="3.2">
<text x="70.8" y="61.8">GND</text>
<text x="79.6" y="60.1">15</text>
<text x="148.4" y="61.8">GND</text>
<text x="157.2" y="60.1">15</text>
<text x="231.3" y="61.8">GND</text>
<text x="240.1" y="60.1">15</text>
<text x="308.9" y="61.8">GND</text>
<text x="317.7" y="60.1">15</text>
<text x="81.3" y="137.7">15</text>
<text x="158.9" y="137.7">15</text>
<text x="241.8" y="137.7">15</text>
<text x="319.4" y="137.7">15</text>
<text x="72.6" y="139.5">GND</text>
<text x="150.2" y="139.5">GND</text>
<text x="233.1" y="139.5">GND</text>
<text x="310.7" y="139.5">GND</text>
<text x="67.3" y="215.3">GND</text>
<text x="76" y="213.5">15</text>
<text x="144.9" y="215.3">GND</text>
<text x="153.6" y="213.5">15</text>
</g>
<g font-size="1.8" fill="#8d2323">
<text x="23.6" y="35.4">2</text>
<text x="101.2" y="35.4">2</text>
<text x="184.1" y="35.4">2</text>
<text x="261.8" y="35.4">2</text>
<text x="23.6" y="38.9">1</text>
<text x="101.2" y="38.9">1</text>
<text x="184.1" y="38.9">1</text>
<text x="261.8" y="38.9">1</text>
<text x="25.4" y="113">2</text>
<text x="103" y="113">2</text>
<text x="185.9" y="113">2</text>
<text x="263.5" y="113">2</text>
<text x="25.4" y="116.5">1</text>
<text x="103" y="116.5">1</text>
<text x="185.9" y="116.5">1</text>
<text x="263.5" y="116.5">1</text>
<text x="20.1" y="188.8">2</text>
<text x="97.7" y="188.8">2</text>
<text x="20.1" y="192.4">1</text>
<text x="97.7" y="192.4">1</text>
<text x="32.5" y="262.9">1</text>
<text x="32.5" y="259.4">2</text>
</g>
</svg>
